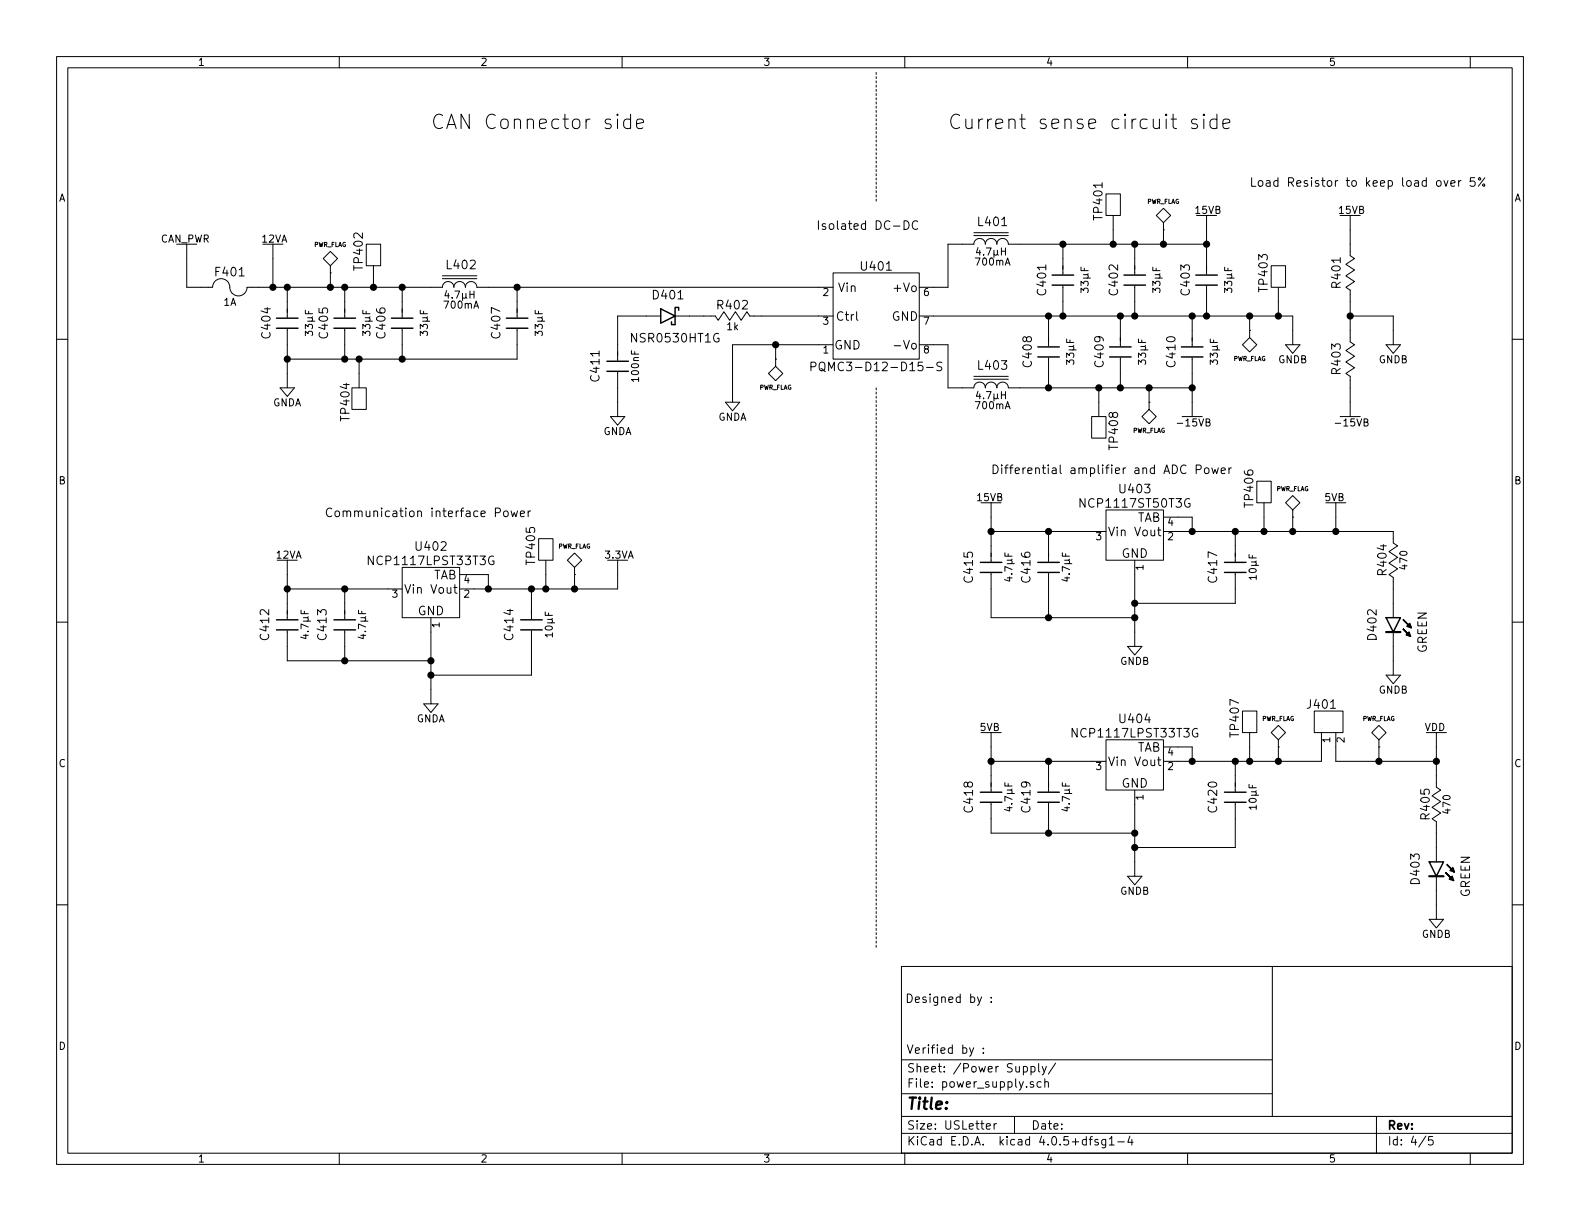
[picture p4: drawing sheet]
<svg xmlns="http://www.w3.org/2000/svg" width="279mm" height="216mm" viewBox="0 0 279 216" stroke-linecap="round" stroke-linejoin="round" font-family="sans-serif">
<g fill="none" stroke="#000" stroke-width=".18">
<path d="M10 10h259.4v195.9h-259.4zM12 12h255.4v191.9h-255.4zM60 10v2M110 10v2M160 10v2M210 10v2M260 10v2M111.5 21.2a.85 .85 0 0 0-1.1 .1l-.1 .2v.8l.1 .2 .4 .2 .7-.1M111.5 20.2v2.5M112.6 21.9l1.2-.3-.1-.4-.8-.1-.2 .1-.1 .2v1l.1 .2 .2 .1 .8-.1M144.7 39v1.6M146 39.6l-.4-.1-.2 .3 .1 .2 .5 .1v.4h-.6"/>
<path d="M195.6 34.3h2.5v3.8h-2.5zM196.8 38.1v5.1M205.7 39.4l-1.2-1.3 1.2-1.3 1.3 1.3-1.3 1.3v1.2M211.7 21.2l-.7-.1-.2 .1-.1 .2 .1 .4 .9 .2 .1 .3-.1 .3-.3 .1-.7-.1M212.9 20.2l-.1 .1 .1 .1 .1-.1-.1-.1v.2M212.9 21.1v1.6M213.4 38.1v10.4M215.2 21.2a.85 .85 0 0 0-1.1 .1l-.1 .2v.8l.1 .2 .4 .2 .7-.1M215.2 20.2v2.5M216.3 21.9l1.2-.3-.2-.4-.7-.1-.2 .1-.1 .2v1l.1 .2 .2 .1 .7-.1M238.8 38.1v6.4M255.3 31.9l.4 1 .4-1"/>
<path d="M256.6 32.4l.7-.1-.1-.3-.4-.1-.2 .3v.7h.6M257.9 31.9v1M258.4 31.9l-.3 .1-.2 .2M260.8 31.4h-.8v.8l.2-.2 .5 .1 .2 .2v.4l-.3 .2h-.4l-.2-.1M262.2 32.6h.3v.3h-.3zM262.6 31.4l-1.2 1.5M10 60h2M33 43.2v7.6h3.8M36.8 50.8h.8zM37.6 50.8a1.55 1.55 0 0 1 1.7-1.5 1.55 1.55 0 0 1 1.4 1.8 1.52 1.52 0 0 0 1.6 1.2 1.52 1.52 0 0 0 1.4-1.5M43.7 50.8h.7zM44.4 50.8h33.8a1.02 1.02 0 0 1 1-1 1.02 1.02 0 0 1 1.1 1 1.02 1.02 0 0 1 1-1 1.02 1.02 0 0 1 1 1 1.02 1.02 0 0 1 1-1 1.02 1.02 0 0 1 1 1h63"/>
<path d="M48.3 43.2v7.6M50.8 58.2v10.4h1.3l-1.3 1.5-1.3-1.5h1.3M50.8 50.8v5.3M58.4 47l-1.3-1.3 1.3-1.2 1.3 1.2-1.3 1.3v1.3M58.4 48.3h.1M58.4 48.3v2.5M61 50.8v5.3M61 58.2v5.3M64.8 43.2h2.5v3.8h-2.5zM66 47v3.8M71.1 50.8v5.3M71.1 58.2v5.3"/>
<path d="M78.2 49.3h6.1M78.2 48.8h6.1M91.4 50.8v5.3M91.4 58.2v5.3h-40.6M116.8 55.9h-7.6v7.9M119.4 55.9h6.3M125.7 55.9h.8zM126.5 55.9l.5 .7 1-1.5 1 1.5 1-1.5 1.1 1.5 1-1.5 .5 .8M132.6 55.9h.7zM133.3 55.9h14M147.3 48.3h15.3v15.2h-15.3zM162.6 55.9h66v5.1h1.3l-1.3 1.5-1.3-1.5h1.3"/>
<path d="M172.2 41.7h6.1M172.2 41.1h6.1M185.4 55.9v5.3M188 43.2v5.3M188 50.5v5.4M198.1 55.9v5.3M200.7 43.2v5.3M200.7 50.5v5.4M205.7 40.6h.1M205.7 40.6v2.6M210.8 55.9v5.3M213.4 43.2h-35.1a1.02 1.02 0 0 0-1-1 1.02 1.02 0 0 0-1 1 1.02 1.02 0 0 0-1-1 1.02 1.02 0 0 0-1.1 1 1.02 1.02 0 0 0-1-1 1.02 1.02 0 0 0-1 1h-4.6v7.6h-5"/>
<path d="M213.4 50.5v5.4M221 58.4v1.3l-1.3 1.3 1.3 1.2 1.2-1.2-1.2-1.3M221 58.4h.1M221 55.9v2.5M224.8 47h2.5v3.8h-2.5zM226.1 50.8v5.1M238.8 51.3v.8zM238.8 44.5v.7zM238.8 59.7v.8zM238.8 45.2l.7 .5-1.5 1 1.5 1.1-1.5 1 1.5 1-1.5 1 .8 .5M238.8 55.9h7.6v5.1h1.2l-1.2 1.5-1.3-1.5h1.3M238.8 52.1v7.6"/>
<path d="M267.4 60h2M62.2 68.6h2.6v3.8h-2.6zM63.5 63.5v5.1M109.2 65.8v7.9h1.3l-1.3 1.5-1.3-1.5h1.3M137.2 63.5v1.3l-1.3 1.2 1.3 1.3 1.2-1.3-1.2-1.2M137.2 63.5h.1M137.2 61v2.5M143.4 64.8h.7l.2-.3-.1-.3-.2-.2h-.6v1.6M144.9 64.3a.5 .5 0 0 1 .6-.3 .5 .5 0 0 1 .4 .5l-.1 .9a.53 .53 0 0 1-.6 .2 .53 .53 0 0 1-.3-.6zM147.3 61h-17.8v10.1h1.3l-1.3 1.5-1.2-1.5h1.2M162.6 61h5v7.6h4.6a1.02 1.02 0 0 1 1-1 1.02 1.02 0 0 1 1 1 1.02 1.02 0 0 1 1.1-1 1.02 1.02 0 0 1 1 1 1.02 1.02 0 0 1 1-1 1.02 1.02 0 0 1 1 1h32.5M166.5 64.1a.62 .62 0 0 0-.8 .1v.4l.8 .4v.4a.62 .62 0 0 1-.8 .1"/>
<path d="M172.2 67.1h6.1M172.2 66.5h6.1M185.4 63.2v5.4M193 73.7h2.6v3.8h-2.6zM194.3 68.6v5.1M198.1 63.2v5.4M203.2 71.1v1.3l-1.3 1.3 1.3 1.2 1.3-1.2-1.3-1.3M203.2 71.1h.1M203.2 68.6v2.5M210.8 63.2v10.5M238.8 66.5v.8zM238.8 60.5l.7 .5-1.5 1 1.5 1-1.5 1 1.5 1-1.5 1 .8 .5"/>
<path d="M238.8 67.3v6.4M50.8 99.1v10.4M58.7 90a.62 .62 0 0 0-.8 0 .62 .62 0 0 0-.2 .7 .58 .58 0 0 0 .3 .6 .58 .58 0 0 0 .7-.1M59.3 90.5l.2-.2 .5 .2v.6l-.1 .2-.4 .1-.2-.2zM60.7 90.5l.1-.1a.36 .36 0 0 1 .5 .2v.8M60.7 90.3v1.1M87.3 98.4a.71 .71 0 0 0-.9 .7 .71 .71 0 0 0 .9 .7l.1-.6h-.4M92 90.9l.8-.2-.1-.3-.4-.1-.3 .3 .1 .7h.6M93.4 90.3v1.1M93.8 90.3l-.3 .1-.1 .3M95.2 95.3h2.6v3.8h-2.6zM96.5 99.1v5"/>
<path d="M109.2 99.1v5h-27.9M175.3 94h20.3M175.3 88.9v10.4M185.4 94v5.3M195.6 90.2h10.1v8.9h-10.1zM200.7 99.1v15.2h-1.3l1.3 1.5 1.2-1.5h-1.2M205.7 94h40.7v1.3M205.7 91.4h5.1v2.6M211.5 83h.8l.1-.3-.1-.3-.2-.2h-.6v1.5M213.1 82.9l.2-.2 .4 .2 .1 .6-.2 .2h-.3l-.2-.1zM214.3 82.7l.3 1 .3-.7 .3 .7 .2-1M216 83.2l.7-.1-.1-.3-.4-.1-.2 .3v.7h.6"/>
<path d="M217.3 82.7v1M217.8 82.7l-.3 .1-.2 .2M218.4 94v5.3M222.2 85.1h2.6v3.8h-2.6zM223.5 88.9v5.1M228.6 90.2l-1.3-1.3 1.3-1.3 1.3 1.3-1.3 1.3v1.2M228.6 91.4h.1M228.6 91.4v2.6M236.2 88.9v5.1M246.4 95.3v.7zM246.4 96l.7 .5-1.5 1 1.5 1.1-1.5 1 1.5 1-1.5 1 .8 .5M10 110h2"/>
<path d="M50.8 104.1h20.3M50.8 111.5v5.3h25.4M61 104.1v5.4M61 111.5v5.3M71.1 100.3h10.2v8.9h-10.2zM76.2 109.2v15.3h1.3l-1.3 1.5-1.3-1.5h1.3M81.3 101.6h5.1v2.5M94 104.1v5.4M94 111.5v7.9h-17.8M101.6 100.3l-1.3-1.2 1.3-1.3 1.3 1.3-1.3 1.2v1.3M101.6 101.6h.1M101.6 101.6v2.5"/>
<path d="M175.3 101.3v7.9h25.4M185.4 101.3v7.9M218.4 101.3v5.4h-17.7M246.4 102.1v.8zM246.4 111.8v7.6h-1.3l1.3 1.5 1.2-1.5h-1.2M246.4 102.9v6.3M267.4 110h2M175.3 129.5v10.5M175.3 134.6h20.3M185.4 134.6v5.4M195.6 130.8h10.1v8.9h-10.1zM200.7 139.7v15.2h-1.3l1.3 1.6 1.2-1.6h-1.2"/>
<path d="M205.7 132.1h5.1v2.5M211.7 128.9a.71 .71 0 0 0-.9 .7 .71 .71 0 0 0 .9 .7l.1-.6h-.3M218.4 134.6v5.4M219.7 125.7h2.5v3.8h-2.5zM221 129.5v5.1M226.1 130.8l-1.3-1.3 1.3-1.2 1.2 1.2-1.2 1.3v1.3M226.1 132.1h.1M226.1 132.1v2.5M232.4 125.7h5.1v3.8h-5.1zM233.7 129.5v5.1h-28M236.2 129.5v5.1h17.8M243.8 130.8l-1.2-1.3 1.2-1.2 1.3 1.2-1.3 1.3v1.3"/>
<path d="M243.8 132.1h.1M243.8 132.1v2.5M254 138.4v.8zM254 139.2l.8 .5-1.6 1 1.6 1-1.6 1 1.6 1.1-1.6 1 .8 .5M254 129.5v8.9M10 160h2M175.3 142v5.3h25.4M185.4 142v5.3M218.4 142v7.9h-17.7M254 145.3v.8zM254 154.9v7.7h-1.3l1.3 1.5 1.3-1.5h-1.3M254 146.1v6.3"/>
<path d="M267.4 160h2M159.4 170.9h108v33h-108zM173.6 176.3l-.5 1.3-.3 .2M175.3 177.1v.2M175.3 176.4v.1M225 170.9v26.5M159.4 197.4h108M159.4 193.4h65.6M159.4 187.4h65.6M172.2 185.3l-.5 1.3-.3 .2M173.9 186.1v.2M173.9 185.3v.2"/>
<path d="M174.4 199.2l.7-.2v-.2l-.4-.1-.3 .2 .1 .7h.6M175.8 198.7v1M176.2 198.7l-.4 .3M179.4 197.4v3M182.3 188.6h.5l.2 .2-.1 .7h-.6M182.3 188.6v1.5M182.8 191.3a.37 .37 0 0 0-.6 .2v.2l.6 .1v.2l-.2 .3-.4-.1M183.7 188.1v1.3l.2 .2M184.1 191.3h-.4l-.3 .2 .1 .6 .2 .2 .4-.1M184.3 188.6l.4 1M184.8 191.4l.2-.1h.3l.1 1M184.8 190.8v1.5"/>
<path d="M185 188.6l-.5 1.3-.2 .2M186.7 188l-1.3 1.9M243.4 197.4v6.5M60 203.9v2M110 203.9v2M159.4 200.4h108M160 203.9v2M192.6 201.5h.6M193.2 201l-.4 .2v1.3M194.2 201.5a.37 .37 0 0 0-.6 .2l.1 .2 .5 .1 .1 .2-.3 .3-.4-.1M195.5 201.5v1.3l-.3 .2-.3-.1M195.5 201.5h-.4l-.3 .3 .1 .5 .2 .2 .4-.1"/>
<path d="M196.2 201.4l.4-.4v1.5M196.2 202.5h.8M197.7 201.9h1.1M199.8 200.9l-.4 1.1h1M200.2 201.5v1M210 203.9v2M252.1 200.9l-1.2 1.9M253.4 201h-.7l-.1 .7 .2-.2 .5 .1 .1 .2v.5l-.2 .2-.6-.2M260 203.9v2"/>
<circle cx="261.7" cy="31.6" r=".22"/>
</g>
<g fill="none" stroke="#000" stroke-width=".25">
<path d="M48.9 58h3.8M48.9 56.3h3.8M59.1 58h3.8M59.1 56.3h3.8M69.2 58h3.8M69.2 56.3h3.8M89.5 58h3.8M89.5 56.3h3.8M116.8 54.6l2.6 1.3-2.6 1.3zM120 54.9v-.5h-.6v3h-.7v-.5M186.1 50.4h3.8M186.1 48.6h3.8"/>
<path d="M198.8 50.4h3.8M198.8 48.6h3.8M211.5 50.4h3.8M211.5 48.6h3.8M107.3 65.7h3.8M107.3 63.9h3.8M183.5 63.1h3.8M183.5 61.3h3.8M196.2 63.1h3.8M196.2 61.3h3.8M208.9 63.1h3.8M208.9 61.3h3.8"/>
<path d="M173.4 99.4h3.8M183.5 99.4h3.8M216.5 99.4h3.8M48.9 111.4h3.8M48.9 109.6h3.8M59.1 111.4h3.8M59.1 109.6h3.8M92.1 111.4h3.8M92.1 109.6h3.8M173.4 101.2h3.8M183.5 101.2h3.8M216.5 101.2h3.8"/>
<path d="M245.1 109.2h2.5l-1.2 2.6zM173.4 141.9h3.8M173.4 140.1h3.8M183.5 141.9h3.8M183.5 140.1h3.8M216.5 141.9h3.8M216.5 140.1h3.8M252.7 152.4h2.6l-1.3 2.5z"/>
</g>
<g fill="#000" stroke="#000" stroke-width=".25">
<path d="M248 111.1l1.4 1.4-.7-.2 .5-.5 .2 .7zM248.2 109.6l1.4 1.4-.8-.3 .5-.5 .3 .8zM255.7 154.3l1.3 1.4-.7-.3 .5-.5 .2 .8zM255.8 152.8l1.4 1.4-.8-.3 .5-.5 .3 .8z"/>
<circle cx="48.3" cy="50.8" r=".51"/>
<circle cx="50.8" cy="50.8" r=".51"/>
<circle cx="58.4" cy="50.8" r=".51"/>
<circle cx="61" cy="50.8" r=".51"/>
<circle cx="66" cy="50.8" r=".51"/>
<circle cx="71.1" cy="50.8" r=".51"/>
<circle cx="91.4" cy="50.8" r=".51"/>
<circle cx="185.4" cy="55.9" r=".51"/>
<circle cx="188" cy="55.9" r=".51"/>
<circle cx="188" cy="43.2" r=".51"/>
<circle cx="196.9" cy="43.2" r=".51"/>
<circle cx="198.1" cy="55.9" r=".51"/>
<circle cx="200.7" cy="55.9" r=".51"/>
<circle cx="200.7" cy="43.2" r=".51"/>
<circle cx="205.7" cy="43.2" r=".51"/>
<circle cx="210.8" cy="55.9" r=".51"/>
<circle cx="213.4" cy="43.2" r=".51"/>
<circle cx="213.4" cy="55.9" r=".51"/>
<circle cx="221" cy="55.9" r=".51"/>
<circle cx="226.1" cy="55.9" r=".51"/>
<circle cx="238.8" cy="55.9" r=".51"/>
<circle cx="50.8" cy="63.5" r=".51"/>
<circle cx="61" cy="63.5" r=".51"/>
<circle cx="63.5" cy="63.5" r=".51"/>
<circle cx="71.1" cy="63.5" r=".51"/>
<circle cx="137.2" cy="61" r=".51"/>
<circle cx="185.4" cy="68.6" r=".51"/>
<circle cx="194.3" cy="68.6" r=".51"/>
<circle cx="198.1" cy="68.6" r=".51"/>
<circle cx="203.2" cy="68.6" r=".51"/>
<circle cx="210.8" cy="68.6" r=".51"/>
<circle cx="175.3" cy="94" r=".51"/>
<circle cx="185.4" cy="94" r=".51"/>
<circle cx="210.8" cy="94" r=".51"/>
<circle cx="218.4" cy="94" r=".51"/>
<circle cx="223.5" cy="94" r=".51"/>
<circle cx="228.6" cy="94" r=".51"/>
<circle cx="236.2" cy="94" r=".51"/>
<circle cx="50.8" cy="104.1" r=".51"/>
<circle cx="61" cy="104.1" r=".51"/>
<circle cx="61" cy="116.8" r=".51"/>
<circle cx="76.2" cy="116.8" r=".51"/>
<circle cx="76.2" cy="119.4" r=".51"/>
<circle cx="86.4" cy="104.1" r=".51"/>
<circle cx="94" cy="104.1" r=".51"/>
<circle cx="96.5" cy="104.1" r=".51"/>
<circle cx="101.6" cy="104.1" r=".51"/>
<circle cx="185.4" cy="109.2" r=".51"/>
<circle cx="200.7" cy="109.2" r=".51"/>
<circle cx="200.7" cy="106.7" r=".51"/>
<circle cx="175.3" cy="134.6" r=".51"/>
<circle cx="185.4" cy="134.6" r=".51"/>
<circle cx="210.8" cy="134.6" r=".51"/>
<circle cx="218.4" cy="134.6" r=".51"/>
<circle cx="221" cy="134.6" r=".51"/>
<circle cx="226.1" cy="134.6" r=".51"/>
<circle cx="243.8" cy="134.6" r=".51"/>
<circle cx="254" cy="134.6" r=".51"/>
<circle cx="185.4" cy="147.3" r=".51"/>
<circle cx="200.7" cy="147.3" r=".51"/>
<circle cx="200.7" cy="149.9" r=".51"/>
</g>
<path d="M154.9 35.6v-22.9M154.9 68.6v99" fill="none" stroke="#000" stroke-width=".18" stroke-dasharray=".3 .4"/>
<path d="M245.1 111.8h2.5M252.7 154.9h2.6" fill="none" stroke="#000" stroke-width=".38"/>
<g font-size="3.5">
<text x="76.2" y="22.9">CAN Connector side</text>
<text x="167.6" y="22.9">Current sense circuit side</text>
</g>
<text font-size="2.8" x="160.4" y="196.2">Title:</text>
<g font-size="2.1">
<text x="221" y="33">Load Resistor to keep load over 5%</text>
<text x="147.1" y="40.6">Isolated DC-DC</text>
<text x="173.1" y="40">L401</text>
<text x="195" y="38.7" transform="rotate(-90 195 38.7)">TP401</text>
<text x="64.2" y="47.6" transform="rotate(-90 64.2 47.6)">TP402</text>
<text x="79.1" y="47.6">L402</text>
<text x="152.4" y="47.9">U401</text>
<text x="38.2" y="48.9">F401</text>
<text x="115.6" y="52.9">D401</text>
<text x="148.2" y="51.6">Vin</text>
<text x="158" y="51.6">+Vo</text>
<text x="185" y="52" transform="rotate(-90 185 52)">C401</text>
<text x="197.7" y="52" transform="rotate(-90 197.7 52)">C402</text>
<text x="210.4" y="52" transform="rotate(-90 210.4 52)">C403</text>
<text x="224.2" y="51.4" transform="rotate(-90 224.2 51.4)">TP403</text>
<text x="237.1" y="50.8" transform="rotate(-90 237.1 50.8)">R401</text>
<text x="47.9" y="59.7" transform="rotate(-90 47.9 59.7)">C404</text>
<text x="58" y="59.7" transform="rotate(-90 58 59.7)">C405</text>
<text x="68.2" y="59.7" transform="rotate(-90 68.2 59.7)">C406</text>
<text x="88.5" y="59.7" transform="rotate(-90 88.5 59.7)">C407</text>
<text x="127" y="54.7">R402</text>
<text x="148" y="56.7">Ctrl</text>
<text x="157.7" y="56.7">GND</text>
<text x="112" y="60.6">NSR0530HT1G</text>
<text x="145.5" y="65.6">PQMC3-D12-D15-S</text>
<text x="147.5" y="61.8">GND</text>
<text x="158.3" y="61.8">-Vo</text>
<text x="173.1" y="65.4">L403</text>
<text x="182.5" y="64.7" transform="rotate(-90 182.5 64.7)">C408</text>
<text x="195.2" y="64.7" transform="rotate(-90 195.2 64.7)">C409</text>
<text x="207.9" y="64.7" transform="rotate(-90 207.9 64.7)">C410</text>
<text x="106" y="67.3" transform="rotate(-90 106 67.3)">C411</text>
<text x="237.1" y="66" transform="rotate(-90 237.1 66)">R403</text>
<text x="61.8" y="74.2" transform="rotate(-90 61.8 74.2)">TP404</text>
<text x="175.3" y="83.8">Differential amplifier and ADC Power</text>
<text x="197.7" y="79.3" transform="rotate(-90 197.7 79.3)">TP408</text>
<text x="191.5" y="89.8">NCP1117ST50T3G</text>
<text x="198.1" y="87.2">U403</text>
<text x="221.6" y="89.5" transform="rotate(-90 221.6 89.5)">TP406</text>
<text x="61.5" y="91.4">Communication interface Power</text>
<text x="196" y="94.8">Vin</text>
<text x="200.6" y="94.8">Vout</text>
<text x="201" y="92.3">TAB</text>
<text x="65.7" y="99.9">NCP1117LPST33T3G</text>
<text x="73.7" y="97.4">U402</text>
<text x="94.6" y="99.6" transform="rotate(-90 94.6 99.6)">TP405</text>
<text x="198.3" y="98.6">GND</text>
<text x="245.2" y="101.6" transform="rotate(-90 245.2 101.6)">R404</text>
<text x="71.5" y="105">Vin</text>
<text x="76.1" y="105">Vout</text>
<text x="76.6" y="102.4">TAB</text>
<text x="172.1" y="102.8" transform="rotate(-90 172.1 102.8)">C415</text>
<text x="182.2" y="102.8" transform="rotate(-90 182.2 102.8)">C416</text>
<text x="215.2" y="102.8" transform="rotate(-90 215.2 102.8)">C417</text>
<text x="47.6" y="113" transform="rotate(-90 47.6 113)">C412</text>
<text x="57.8" y="113" transform="rotate(-90 57.8 113)">C413</text>
<text x="73.8" y="108.8">GND</text>
<text x="90.8" y="113" transform="rotate(-90 90.8 113)">C414</text>
<text x="243.4" y="113" transform="rotate(-90 243.4 113)">D402</text>
<text x="252.3" y="115.5" transform="rotate(-90 252.3 115.5)">GREEN</text>
<text x="231.3" y="125.3">J401</text>
<text x="190.1" y="130.4">NCP1117LPST33T3G</text>
<text x="198.1" y="127.9">U404</text>
<text x="219.1" y="130.1" transform="rotate(-90 219.1 130.1)">TP407</text>
<text x="196" y="135.5">Vin</text>
<text x="200.6" y="135.5">Vout</text>
<text x="201" y="132.9">TAB</text>
<text x="172.1" y="143.5" transform="rotate(-90 172.1 143.5)">C418</text>
<text x="182.2" y="143.5" transform="rotate(-90 182.2 143.5)">C419</text>
<text x="198.3" y="139.3">GND</text>
<text x="215.2" y="143.5" transform="rotate(-90 215.2 143.5)">C420</text>
<text x="252.8" y="144.8" transform="rotate(-90 252.8 144.8)">R405</text>
<text x="251.1" y="156.2" transform="rotate(-90 251.1 156.2)">D403</text>
<text x="259.9" y="158.7" transform="rotate(-90 259.9 158.7)">GREEN</text>
<text x="160.1" y="177.3">Designed by :</text>
<text x="160.3" y="186.3">Verified by :</text>
<text x="160.4" y="189.6">Sheet: /Power Supply/</text>
<text x="160.4" y="192.3">File: power_supply.sch</text>
<text x="160.4" y="202.5">KiCad E.D.A. kicad 4.0.5+dfsg1-4</text>
<text x="160.4" y="199.7">Size: USLetter</text>
<text x="182.4" y="199.7">Date:</text>
<text x="245.4" y="199.7">Rev:</text>
<text x="245.4" y="202.5">Id: 4/5</text>
</g>
<g font-size="1.8">
<text x="35" y="11.6">1</text>
<text x="85" y="11.6">2</text>
<text x="135" y="11.6">3</text>
<text x="185" y="11.6">4</text>
<text x="235" y="11.6">5</text>
<text x="10.4" y="35.6">A</text>
<text x="267.8" y="35.6">A</text>
<text x="211.4" y="37.8">15VB</text>
<text x="236.8" y="37.8">15VB</text>
<text x="28.3" y="42.9">CAN_PWR</text>
<text x="46.3" y="42.9">12VA</text>
<text x="172.6" y="46.9">700mA</text>
<text x="172.8" y="45.2">4.7µH</text>
<text x="78.9" y="52.8">4.7µH</text>
<text x="145.6" y="52.3">2</text>
<text x="163.3" y="52.3">6</text>
<text x="192.5" y="51.6" transform="rotate(-90 192.5 51.6)">33µF</text>
<text x="205.2" y="51.6" transform="rotate(-90 205.2 51.6)">33µF</text>
<text x="217.9" y="51.6" transform="rotate(-90 217.9 51.6)">33µF</text>
<text x="39.5" y="54.1">1A</text>
<text x="55.3" y="59.2" transform="rotate(-90 55.3 59.2)">33µF</text>
<text x="65.5" y="59.2" transform="rotate(-90 65.5 59.2)">33µF</text>
<text x="75.6" y="59.2" transform="rotate(-90 75.6 59.2)">33µF</text>
<text x="78.6" y="54.6">700mA</text>
<text x="96" y="59.2" transform="rotate(-90 96 59.2)">33µF</text>
<text x="128.6" y="58.4">1k</text>
<text x="145.6" y="57.4">3</text>
<text x="163.3" y="57.4">7</text>
<text x="145.6" y="62.5">1</text>
<text x="163.3" y="62.5">8</text>
<text x="189.9" y="64.3" transform="rotate(-90 189.9 64.3)">33µF</text>
<text x="202.6" y="64.3" transform="rotate(-90 202.6 64.3)">33µF</text>
<text x="215.3" y="64.3" transform="rotate(-90 215.3 64.3)">33µF</text>
<text x="226" y="64.2">GNDB</text>
<text x="243.8" y="64.2">GNDB</text>
<text x="48.2" y="71.8">GNDA</text>
<text x="113" y="67.3" transform="rotate(-90 113 67.3)">100nF</text>
<text x="172.8" y="70.6">4.7µH</text>
<text x="106.6" y="76.9">GNDA</text>
<text x="126.9" y="74.4">GNDA</text>
<text x="172.6" y="72.3">700mA</text>
<text x="208.6" y="75.4">-15VB</text>
<text x="236.5" y="75.4">-15VB</text>
<text x="10.4" y="85.6">B</text>
<text x="172.8" y="88.6">15VB</text>
<text x="234.3" y="88.6">5VB</text>
<text x="267.8" y="85.6">B</text>
<text x="193.8" y="95.5">3</text>
<text x="206.5" y="95.5">2</text>
<text x="206.5" y="93">4</text>
<text x="48.8" y="98.8">12VA</text>
<text x="107" y="98.8">3.3VA</text>
<text x="202.2" y="100.8" transform="rotate(-90 202.2 100.8)">1</text>
<text x="248.9" y="100.5" transform="rotate(-90 248.9 100.5)">470</text>
<text x="69.4" y="105.7">3</text>
<text x="82.1" y="105.7">2</text>
<text x="82.1" y="103.1">4</text>
<text x="179" y="102.6" transform="rotate(-90 179 102.6)">4.7µF</text>
<text x="189.2" y="102.6" transform="rotate(-90 189.2 102.6)">4.7µF</text>
<text x="222.2" y="102.4" transform="rotate(-90 222.2 102.4)">10µF</text>
<text x="54.6" y="112.8" transform="rotate(-90 54.6 112.8)">4.7µF</text>
<text x="64.7" y="112.8" transform="rotate(-90 64.7 112.8)">4.7µF</text>
<text x="77.7" y="111" transform="rotate(-90 77.7 111)">1</text>
<text x="97.7" y="112.5" transform="rotate(-90 97.7 112.5)">10µF</text>
<text x="198.1" y="117.6">GNDB</text>
<text x="243.8" y="122.6">GNDB</text>
<text x="73.6" y="127.7">GNDA</text>
<text x="173.3" y="129.2">5VB</text>
<text x="235.2" y="131.3" transform="rotate(-90 235.2 131.3)">1</text>
<text x="237.7" y="131.3" transform="rotate(-90 237.7 131.3)">2</text>
<text x="251.9" y="129.2">VDD</text>
<text x="10.4" y="135.6">C</text>
<text x="193.8" y="136.1">3</text>
<text x="206.5" y="136.1">2</text>
<text x="206.5" y="133.6">4</text>
<text x="267.8" y="135.6">C</text>
<text x="179" y="143.3" transform="rotate(-90 179 143.3)">4.7µF</text>
<text x="189.2" y="143.3" transform="rotate(-90 189.2 143.3)">4.7µF</text>
<text x="202.2" y="141.5" transform="rotate(-90 202.2 141.5)">1</text>
<text x="222.2" y="143" transform="rotate(-90 222.2 143)">10µF</text>
<text x="256.5" y="143.7" transform="rotate(-90 256.5 143.7)">470</text>
<text x="198.1" y="158.2">GNDB</text>
<text x="251.4" y="165.8">GNDB</text>
<text x="10.4" y="185.6">D</text>
<text x="267.8" y="185.6">D</text>
<text x="35" y="205.5">1</text>
<text x="85" y="205.5">2</text>
<text x="135" y="205.5">3</text>
<text x="185" y="205.5">4</text>
<text x="235" y="205.5">5</text>
</g>
<g font-size="1.1">
<text x="202.7" y="36">PWR_FLAG</text>
<text x="55.4" y="43.6">PWR_FLAG</text>
<text x="218" y="63.8">PWR_FLAG</text>
<text x="134.2" y="68.9">PWR_FLAG</text>
<text x="200.2" y="76.5">PWR_FLAG</text>
<text x="225.6" y="86.8">PWR_FLAG</text>
<text x="98.6" y="97">PWR_FLAG</text>
<text x="223.1" y="127.5">PWR_FLAG</text>
<text x="240.8" y="127.5">PWR_FLAG</text>
</g>
</svg>
